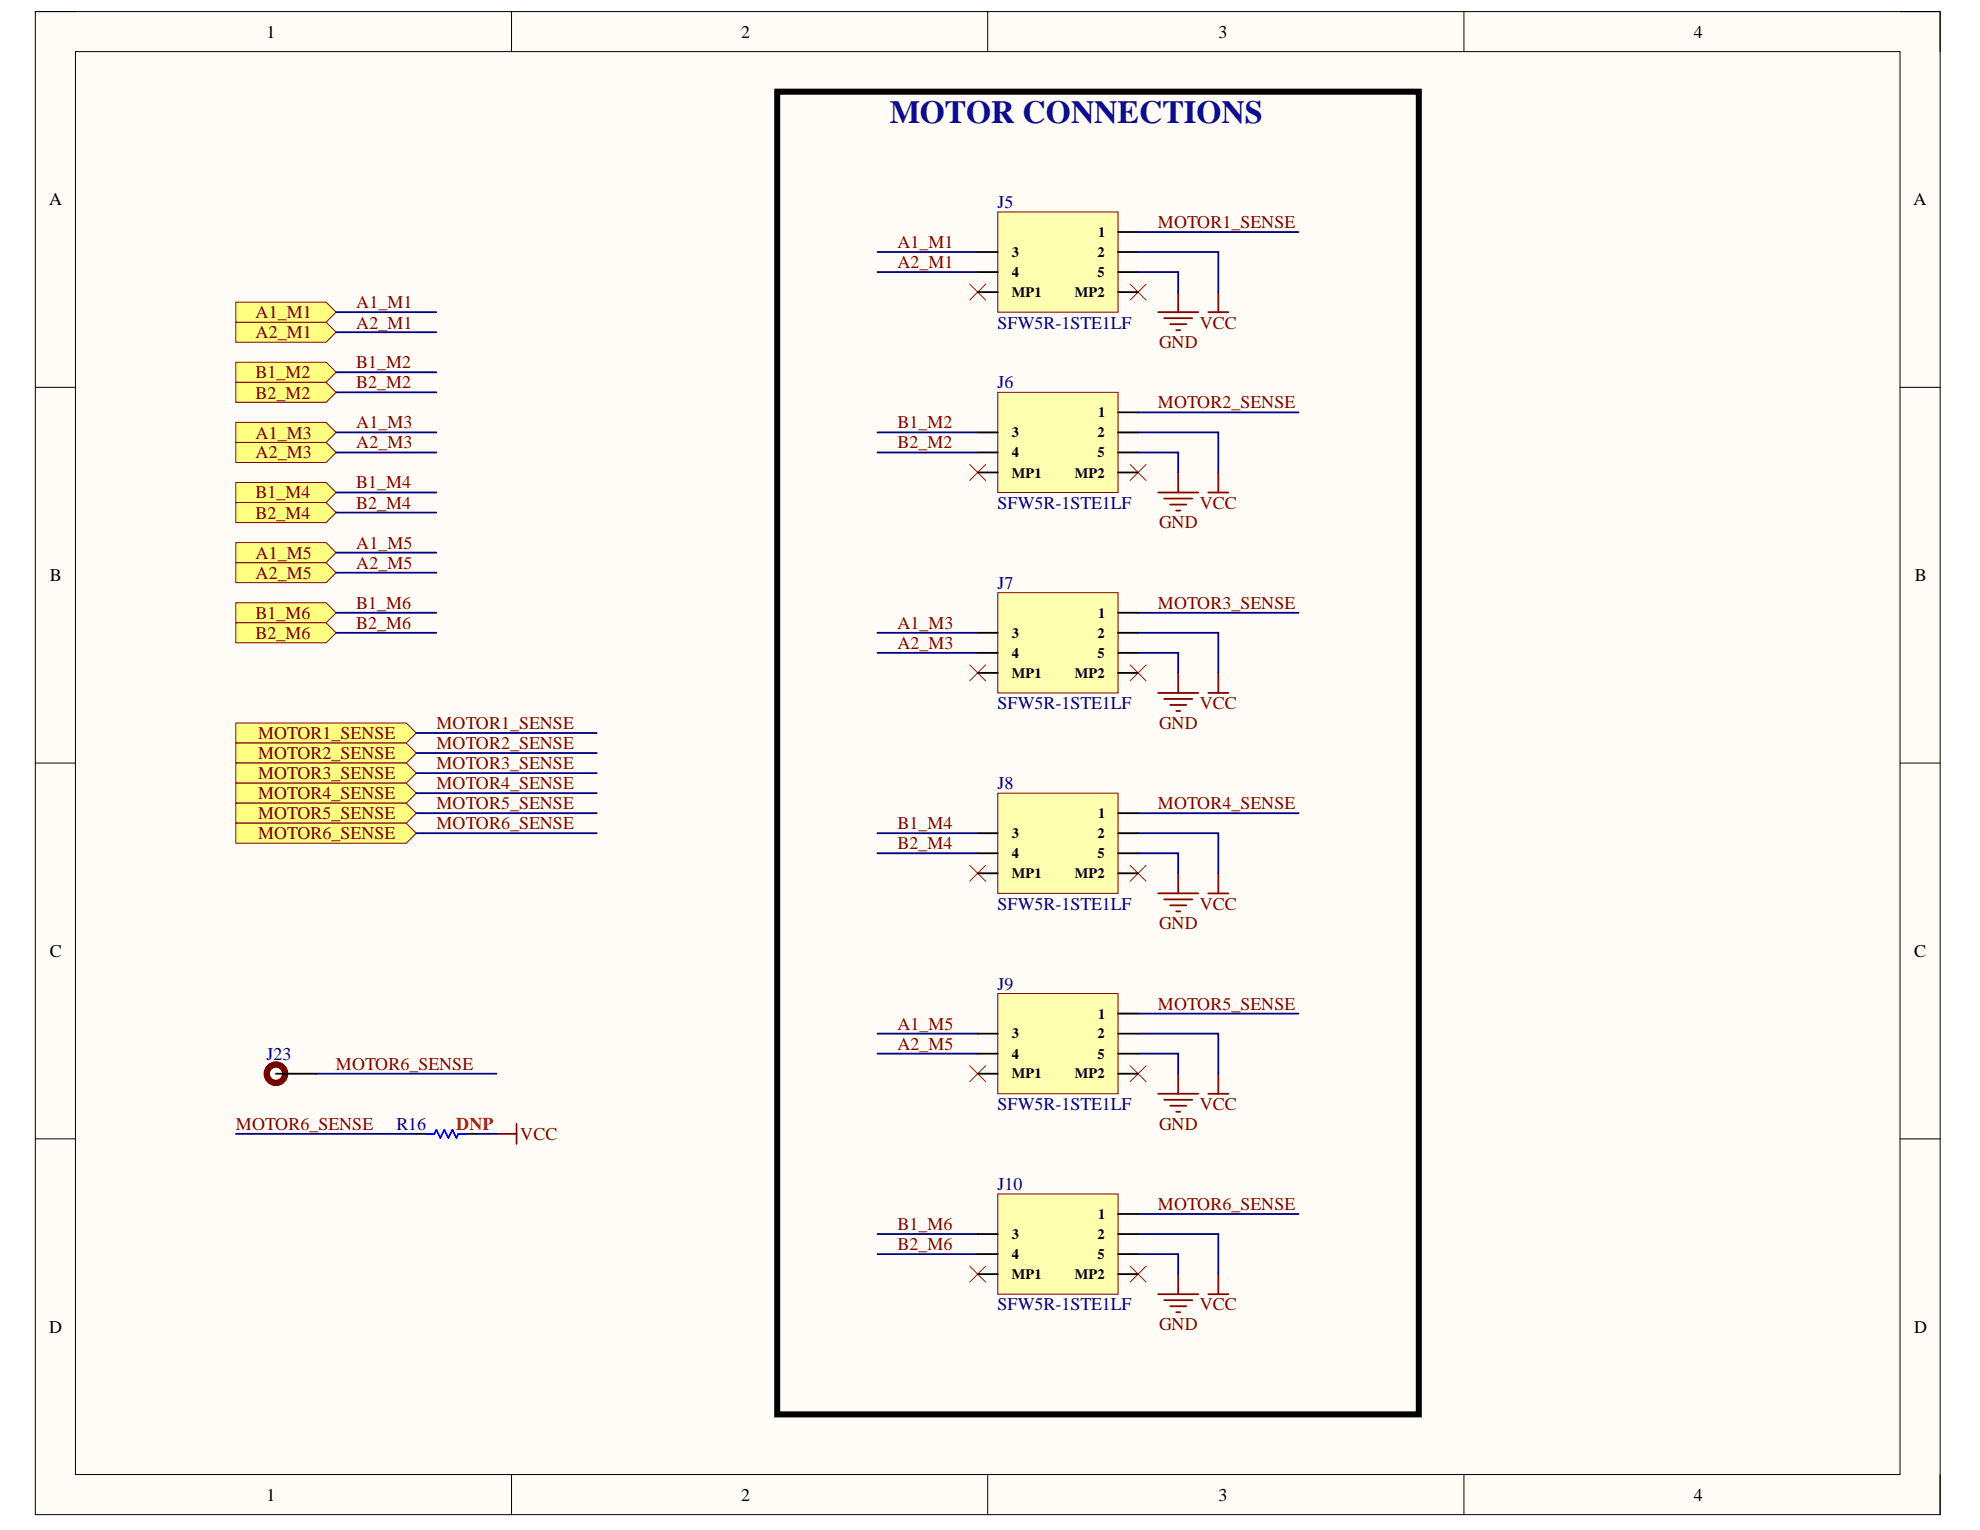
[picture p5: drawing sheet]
<svg xmlns="http://www.w3.org/2000/svg" width="279mm" height="216mm" viewBox="0 0 279 216" stroke-linecap="round" stroke-linejoin="round" font-family="sans-serif">
<path d="M5 1.6h268.8v212.1h-268.8z" fill-rule="evenodd" fill="#fffcf8"/>
<path d="M5 1.6h268.8v212.1h-268.8z" fill="none" stroke="#000" stroke-width=".14"/>
<path d="M10.6 7.3h257.5v200.8h-257.5z" fill-rule="evenodd" fill="#fffcf8"/>
<g fill="none" stroke="#000" stroke-width=".14">
<path d="M5 1.6h5.6M10.6 7.3h257.5v200.8h-257.5zM72.2 1.6v5.7M139.4 1.6v5.7M206.6 1.6v5.7M268.1 1.6h5.7v5.7M5 54.7h5.6M268.1 54.7h5.7M5 107.7h5.6M268.1 107.7h5.7M5 160.7h5.6M268.1 160.7h5.7"/>
<path d="M72.2 208.1v5.6M139.4 208.1v5.6M206.6 208.1v5.6M273.8 208.1v5.6"/>
</g>
<g fill="none" stroke="#f00" stroke-width=".14">
<path d="M136.8 40.1l2.3 2.2M139.1 40.1l-2.3 2.2M159.5 40.1l2.2 2.2M161.7 40.1l-2.2 2.2M136.8 65.5l2.3 2.3M139.1 65.5l-2.3 2.3M159.5 65.5l2.2 2.3M161.7 65.5l-2.2 2.3M136.8 93.8l2.3 2.3M139.1 93.8l-2.3 2.3M159.5 93.8l2.2 2.3M161.7 93.8l-2.2 2.3"/>
<path d="M136.8 122.1l2.3 2.3M139.1 122.1l-2.3 2.3M159.5 122.1l2.2 2.3M161.7 122.1l-2.2 2.3M136.8 150.4l2.3 2.2M139.1 150.4l-2.3 2.2M159.5 150.4l2.2 2.2M161.7 150.4l-2.2 2.2M136.8 178.7l2.3 2.2M139.1 178.7l-2.3 2.2M159.5 178.7l2.2 2.2M161.7 178.7l-2.2 2.2"/>
</g>
<g fill="none" stroke="#800000" stroke-width=".25">
<path d="M163.4 44h5.7M164.3 44.9h3.9M165.1 45.7h2.3M166 46.6h.5M166.3 41.2v2.8M170.5 44h2.8M171.9 41.2v2.8M163.4 69.5h5.7M164.3 70.3h3.9M165.1 71.2h2.3M166 72h.5M166.3 66.7v2.8"/>
<path d="M170.5 69.5h2.8M171.9 66.7v2.8M163.4 97.8h5.7M164.3 98.6h3.9M165.1 99.5h2.3M166.3 95v2.8M170.5 97.8h2.8M171.9 95v2.8M166 100.3h.5M163.4 126.1h5.7M164.3 126.9h3.9M165.1 127.8h2.3"/>
<path d="M166 128.6h.5M166.3 123.2v2.9M170.5 126.1h2.8M171.9 123.2v2.9M163.4 154.3h5.7M164.3 155.2h3.9M165.1 156h2.3M166 156.9h.5M166.3 151.5v2.8M170.5 154.3h2.8M171.9 151.5v2.8M166.3 179.8v2.8"/>
<path d="M171.9 179.8v2.8M163.4 182.6h5.7M164.3 183.5h3.9M165.1 184.3h2.3M166 185.2h.5M170.5 182.6h2.8"/>
</g>
<path d="M33.3 85.1h12.7l1.4 1.4-1.4 1.4h-12.7z" fill-rule="evenodd" fill="#ffff80"/>
<path d="M33.3 85.1h12.7l1.4 1.4-1.4 1.4h-12.7z" fill="none" stroke="#800000" stroke-width=".14"/>
<path d="M33.3 87.9h12.7l1.4 1.4-1.4 1.4h-12.7z" fill-rule="evenodd" fill="#ffff80"/>
<path d="M33.3 87.9h12.7l1.4 1.4-1.4 1.4h-12.7z" fill="none" stroke="#800000" stroke-width=".14"/>
<path d="M33.3 76.6h12.7l1.4 1.4-1.4 1.4h-12.7z" fill-rule="evenodd" fill="#ffff80"/>
<path d="M33.3 76.6h12.7l1.4 1.4-1.4 1.4h-12.7z" fill="none" stroke="#800000" stroke-width=".14"/>
<path d="M33.3 79.4h12.7l1.4 1.4-1.4 1.4h-12.7z" fill-rule="evenodd" fill="#ffff80"/>
<path d="M33.3 79.4h12.7l1.4 1.4-1.4 1.4h-12.7z" fill="none" stroke="#800000" stroke-width=".14"/>
<path d="M33.3 68.1h12.7l1.4 1.4-1.4 1.4h-12.7z" fill-rule="evenodd" fill="#ffff80"/>
<path d="M33.3 68.1h12.7l1.4 1.4-1.4 1.4h-12.7z" fill="none" stroke="#800000" stroke-width=".14"/>
<path d="M33.3 70.9h12.7l1.4 1.4-1.4 1.4h-12.7z" fill-rule="evenodd" fill="#ffff80"/>
<path d="M33.3 70.9h12.7l1.4 1.4-1.4 1.4h-12.7z" fill="none" stroke="#800000" stroke-width=".14"/>
<path d="M33.3 62.4h12.7l1.4 1.4-1.4 1.5h-12.7z" fill-rule="evenodd" fill="#ffff80"/>
<path d="M33.3 62.4h12.7l1.4 1.4-1.4 1.5h-12.7z" fill="none" stroke="#800000" stroke-width=".14"/>
<path d="M33.3 59.6h12.7l1.4 1.4-1.4 1.4h-12.7z" fill-rule="evenodd" fill="#ffff80"/>
<path d="M33.3 59.6h12.7l1.4 1.4-1.4 1.4h-12.7z" fill="none" stroke="#800000" stroke-width=".14"/>
<path d="M33.3 53.9h12.7l1.4 1.5-1.4 1.4h-12.7z" fill-rule="evenodd" fill="#ffff80"/>
<path d="M33.3 53.9h12.7l1.4 1.5-1.4 1.4h-12.7z" fill="none" stroke="#800000" stroke-width=".14"/>
<path d="M33.3 51.1h12.7l1.4 1.4-1.4 1.4h-12.7z" fill-rule="evenodd" fill="#ffff80"/>
<path d="M33.3 51.1h12.7l1.4 1.4-1.4 1.4h-12.7z" fill="none" stroke="#800000" stroke-width=".14"/>
<path d="M33.3 45.5h12.7l1.4 1.4-1.4 1.4h-12.7z" fill-rule="evenodd" fill="#ffff80"/>
<path d="M33.3 45.5h12.7l1.4 1.4-1.4 1.4h-12.7z" fill="none" stroke="#800000" stroke-width=".14"/>
<path d="M33.3 42.6h12.7l1.4 1.4-1.4 1.5h-12.7z" fill-rule="evenodd" fill="#ffff80"/>
<path d="M33.3 42.6h12.7l1.4 1.4-1.4 1.5h-12.7z" fill="none" stroke="#800000" stroke-width=".14"/>
<path d="M58.7 160h1.5M65.8 160h1.4" fill="none" stroke="#000" stroke-width=".25"/>
<path d="M60.2 160h1.1l.3-.6 .5 1.2 .6-1.2 .6 1.2 .5-1.2 .6 1.2 .3-.6h1.1" fill="none" stroke="#00f" stroke-width=".25"/>
<path d="M70.1 160h2.8M72.9 158.6v2.8" fill="none" stroke="#800000" stroke-width=".25"/>
<path d="M109.7 12.9h90.5v186.7h-90.5z" fill="none" stroke="#000" stroke-width=".85"/>
<path d="M33.3 102h24l1.4 1.4-1.4 1.5h-24z" fill-rule="evenodd" fill="#ffff80"/>
<path d="M33.3 102h24l1.4 1.4-1.4 1.5h-24z" fill="none" stroke="#800000" stroke-width=".14"/>
<path d="M33.3 104.9h24l1.4 1.4-1.4 1.4h-24z" fill-rule="evenodd" fill="#ffff80"/>
<path d="M33.3 104.9h24l1.4 1.4-1.4 1.4h-24z" fill="none" stroke="#800000" stroke-width=".14"/>
<path d="M33.3 107.7h24l1.4 1.4-1.4 1.4h-24z" fill-rule="evenodd" fill="#ffff80"/>
<path d="M33.3 107.7h24l1.4 1.4-1.4 1.4h-24z" fill="none" stroke="#800000" stroke-width=".14"/>
<path d="M33.3 110.5h24l1.4 1.4-1.4 1.4h-24z" fill-rule="evenodd" fill="#ffff80"/>
<path d="M33.3 110.5h24l1.4 1.4-1.4 1.4h-24z" fill="none" stroke="#800000" stroke-width=".14"/>
<path d="M33.3 113.3h24l1.4 1.4-1.4 1.5h-24z" fill-rule="evenodd" fill="#ffff80"/>
<path d="M33.3 113.3h24l1.4 1.4-1.4 1.5h-24z" fill="none" stroke="#800000" stroke-width=".14"/>
<path d="M33.3 116.2h24l1.4 1.4-1.4 1.4h-24z" fill-rule="evenodd" fill="#ffff80"/>
<path d="M33.3 116.2h24l1.4 1.4-1.4 1.4h-24z" fill="none" stroke="#800000" stroke-width=".14"/>
<path d="M140.8 29.9h17v14.1h-17z" fill-rule="evenodd" fill="#ffffb0"/>
<path d="M140.8 29.9h17v14.1h-17z" fill="none" stroke="#800000" stroke-width=".14"/>
<path d="M138 35.6h2.8M138 38.4h2.8M157.8 32.7h2.8M157.8 35.6h2.8M157.8 38.4h2.8M138 41.2h2.8M157.8 41.2h2.8" fill="none" stroke="#000" stroke-width=".25"/>
<g fill="none" stroke="#000080" stroke-width=".25">
<path d="M123.8 38.4h14.2M123.8 35.6h14.2M160.6 38.4h5.7v2.8M160.6 35.6h11.3v5.6M160.6 32.7h22.6M47.4 52.5h14.2M47.4 55.4h14.2M47.4 44h14.2M47.4 46.9h14.2M160.6 58.2h22.6M47.4 78h14.2M47.4 69.5h14.2"/>
<path d="M47.4 72.3h14.2M47.4 61h14.2M47.4 63.8h14.2M123.8 61h14.2M123.8 63.8h14.2M160.6 63.8h5.7v2.9M160.6 61h11.3v5.7M47.4 86.5h14.2M47.4 89.3h14.2M47.4 80.8h14.2M123.8 89.3h14.2M123.8 92.1h14.2"/>
<path d="M160.6 92.1h5.7v2.9M160.6 89.3h11.3v5.7M160.6 86.5h22.6M58.7 114.7h25.5M58.7 117.6h25.5M58.7 103.4h25.5M58.7 106.3h25.5M58.7 109.1h25.5M58.7 111.9h25.5M123.8 117.6h14.2M160.6 117.6h11.3v5.6M160.6 114.8h22.6"/>
<path d="M123.8 120.4h14.2M160.6 120.4h5.7v2.8M33.3 160h25.4M44.6 151.5h25.5M67.2 160h2.9M123.8 145.9h14.2M123.8 148.7h14.2M160.6 148.7h5.7v2.8M160.6 145.9h11.3v5.6M160.6 143h22.6M123.8 174.1h14.2M123.8 177h14.2"/>
<path d="M160.6 177h5.7v2.8M160.6 174.1h11.3v5.7M160.6 171.3h22.6"/>
</g>
<path d="M140.8 55.4h17v14.1h-17z" fill-rule="evenodd" fill="#ffffb0"/>
<path d="M140.8 55.4h17v14.1h-17z" fill="none" stroke="#800000" stroke-width=".14"/>
<path d="M157.8 58.2h2.8M138 61h2.8M138 63.8h2.8M138 66.7h2.8M157.8 61h2.8M157.8 63.8h2.8M157.8 66.7h2.8" fill="none" stroke="#000" stroke-width=".25"/>
<path d="M140.8 83.6h17v14.2h-17z" fill-rule="evenodd" fill="#ffffb0"/>
<path d="M140.8 83.6h17v14.2h-17z" fill="none" stroke="#800000" stroke-width=".14"/>
<path d="M138 89.3h2.8M138 92.1h2.8M138 95h2.8M157.8 86.5h2.8M157.8 89.3h2.8M157.8 92.1h2.8M157.8 95h2.8" fill="none" stroke="#000" stroke-width=".25"/>
<path d="M140.8 111.9h17v14.2h-17z" fill-rule="evenodd" fill="#ffffb0"/>
<path d="M140.8 111.9h17v14.2h-17z" fill="none" stroke="#800000" stroke-width=".14"/>
<path d="M138 117.6h2.8M157.8 114.7h2.8M157.8 117.6h2.8M138 120.4h2.8M138 123.2h2.8M157.8 120.4h2.8M157.8 123.2h2.8" fill="none" stroke="#000" stroke-width=".25"/>
<path d="M140.8 140.2h17v14.1h-17z" fill-rule="evenodd" fill="#ffffb0"/>
<path d="M140.8 140.2h17v14.1h-17z" fill="none" stroke="#800000" stroke-width=".14"/>
<path d="M138 145.9h2.8M138 148.7h2.8M138 151.5h2.8M157.8 143h2.8M157.8 145.9h2.8M157.8 148.7h2.8M157.8 151.5h2.8" fill="none" stroke="#000" stroke-width=".25"/>
<path d="M140.8 168.5h17v14.1h-17z" fill-rule="evenodd" fill="#ffffb0"/>
<path d="M140.8 168.5h17v14.1h-17z" fill="none" stroke="#800000" stroke-width=".14"/>
<path d="M38.9 151.5h5.7M138 174.1h2.8M138 177h2.8M138 179.8h2.8M157.8 171.3h2.8M157.8 174.1h2.8M157.8 177h2.8M157.8 179.8h2.8" fill="none" stroke="#000" stroke-width=".25"/>
<circle cx="38.9" cy="151.5" r="1.3" fill="none" stroke="#5b0f00" stroke-width=".85"/>
<text font-size="4.6" fill="#0b0b8e" x="125.5" y="17.3">MOTOR CONNECTIONS</text>
<g font-size="2.5">
<text x="37.6" y="5.3">1</text>
<text x="104.6" y="5.3">2</text>
<text x="171.9" y="5.3">3</text>
<text x="239" y="5.3">4</text>
<text x="6.9" y="29">A</text>
<text x="270" y="29">A</text>
<text x="7" y="82">B</text>
<text x="270.2" y="82">B</text>
<text x="7" y="135">C</text>
<text x="270.1" y="135">C</text>
<text x="6.9" y="188.1">D</text>
<text x="270.1" y="188.1">D</text>
<text x="37.6" y="211.8">1</text>
<text x="104.6" y="211.8">2</text>
<text x="171.9" y="211.8">3</text>
<text x="239" y="211.8">4</text>
</g>
<g font-size="2.5" fill="#000080">
<text x="140.8" y="29.4">J5</text>
<text x="140.8" y="46.4">SFW5R-1STE1LF</text>
<text x="140.8" y="54.8">J6</text>
<text x="140.8" y="71.8">SFW5R-1STE1LF</text>
<text x="140.8" y="83.1">J7</text>
<text x="140.8" y="100.1">SFW5R-1STE1LF</text>
<text x="140.8" y="111.4">J8</text>
<text x="140.8" y="128.4">SFW5R-1STE1LF</text>
<text x="140.8" y="139.7">J9</text>
<text x="37.6" y="149.6">J23</text>
<text x="55.9" y="159.4">R16</text>
<text x="140.8" y="156.6">SFW5R-1STE1LF</text>
<text x="140.8" y="168">J10</text>
<text x="140.8" y="184.9">SFW5R-1STE1LF</text>
</g>
<g font-size="2.5" fill="#800000">
<text x="126.6" y="35">A1_M1</text>
<text x="163.4" y="32.2">MOTOR1_SENSE</text>
<text x="126.6" y="37.8">A2_M1</text>
<text x="36.1" y="47.7">A2_M1</text>
<text x="36.1" y="44.9">A1_M1</text>
<text x="50.3" y="43.5">A1_M1</text>
<text x="50.3" y="46.4">A2_M1</text>
<text x="169.3" y="46.4">VCC</text>
<text x="36.1" y="53.4">B1_M2</text>
<text x="50.3" y="51.9">B1_M2</text>
<text x="163.6" y="49.1">GND</text>
<text x="36.1" y="56.2">B2_M2</text>
<text x="50.3" y="54.8">B2_M2</text>
<text x="163.4" y="57.6">MOTOR2_SENSE</text>
<text x="36.1" y="64.7">A2_M3</text>
<text x="36.1" y="61.9">A1_M3</text>
<text x="50.3" y="60.5">A1_M3</text>
<text x="50.3" y="63.3">A2_M3</text>
<text x="126.6" y="60.5">B1_M2</text>
<text x="126.6" y="63.3">B2_M2</text>
<text x="36.1" y="70.3">B1_M4</text>
<text x="50.3" y="68.9">B1_M4</text>
<text x="50.3" y="71.8">B2_M4</text>
<text x="169.3" y="71.8">VCC</text>
<text x="36.1" y="73.2">B2_M4</text>
<text x="50.3" y="77.4">A1_M5</text>
<text x="163.6" y="74.6">GND</text>
<text x="36.1" y="78.9">A1_M5</text>
<text x="36.1" y="81.7">A2_M5</text>
<text x="50.3" y="80.2">A2_M5</text>
<text x="36.1" y="87.3">B1_M6</text>
<text x="50.3" y="85.9">B1_M6</text>
<text x="50.3" y="88.8">B2_M6</text>
<text x="126.6" y="88.8">A1_M3</text>
<text x="163.4" y="85.9">MOTOR3_SENSE</text>
<text x="36.1" y="90.2">B2_M6</text>
<text x="126.6" y="91.5">A2_M3</text>
<text x="169.3" y="100.1">VCC</text>
<text x="36.4" y="104.3">MOTOR1_SENSE</text>
<text x="36.4" y="107.2">MOTOR2_SENSE</text>
<text x="61.6" y="102.9">MOTOR1_SENSE</text>
<text x="61.6" y="105.7">MOTOR2_SENSE</text>
<text x="163.6" y="102.9">GND</text>
<text x="36.4" y="109.9">MOTOR3_SENSE</text>
<text x="36.4" y="112.7">MOTOR4_SENSE</text>
<text x="61.6" y="108.5">MOTOR3_SENSE</text>
<text x="61.6" y="111.4">MOTOR4_SENSE</text>
<text x="36.4" y="115.6">MOTOR5_SENSE</text>
<text x="36.4" y="118.4">MOTOR6_SENSE</text>
<text x="61.6" y="114.2">MOTOR5_SENSE</text>
<text x="61.6" y="117">MOTOR6_SENSE</text>
<text x="126.6" y="117">B1_M4</text>
<text x="126.6" y="119.8">B2_M4</text>
<text x="163.4" y="114.2">MOTOR4_SENSE</text>
<text x="163.6" y="131.1">GND</text>
<text x="169.3" y="128.4">VCC</text>
<text x="163.4" y="142.5">MOTOR5_SENSE</text>
<text x="126.6" y="145.3">A1_M5</text>
<text x="126.6" y="148.1">A2_M5</text>
<text x="47.4" y="151">MOTOR6_SENSE</text>
<text x="33.3" y="159.4">MOTOR6_SENSE</text>
<text x="73.4" y="160.9">VCC</text>
<text x="163.6" y="159.4">GND</text>
<text x="169.3" y="156.6">VCC</text>
<text x="126.6" y="173.6">B1_M6</text>
<text x="163.4" y="170.8">MOTOR6_SENSE</text>
<text x="126.6" y="176.4">B2_M6</text>
<text x="169.3" y="184.9">VCC</text>
<text x="163.6" y="187.7">GND</text>
</g>
<text font-size="2.5" fill="#f00" x="64.4" y="159.4">DNP</text>
<g font-size="2">
<text x="154.9" y="33.4">1</text>
<text x="142.8" y="36.2">3</text>
<text x="142.8" y="39.1">4</text>
<text x="142.8" y="41.9">MP1</text>
<text x="151.7" y="41.9">MP2</text>
<text x="154.9" y="36.2">2</text>
<text x="154.9" y="39.1">5</text>
<text x="154.9" y="58.9">1</text>
<text x="142.8" y="61.7">3</text>
<text x="142.8" y="64.5">4</text>
<text x="154.9" y="61.7">2</text>
<text x="154.9" y="64.5">5</text>
<text x="142.8" y="67.4">MP1</text>
<text x="151.7" y="67.4">MP2</text>
<text x="154.9" y="87.1">1</text>
<text x="142.8" y="90">3</text>
<text x="142.8" y="92.8">4</text>
<text x="142.8" y="95.7">MP1</text>
<text x="151.7" y="95.7">MP2</text>
<text x="154.9" y="90">2</text>
<text x="154.9" y="92.8">5</text>
<text x="142.8" y="118.2">3</text>
<text x="154.9" y="118.2">2</text>
<text x="154.9" y="115.4">1</text>
<text x="142.8" y="121.1">4</text>
<text x="142.8" y="123.9">MP1</text>
<text x="151.7" y="123.9">MP2</text>
<text x="154.9" y="121.1">5</text>
<text x="154.9" y="143.7">1</text>
<text x="142.8" y="146.5">3</text>
<text x="142.8" y="149.4">4</text>
<text x="154.9" y="146.5">2</text>
<text x="154.9" y="149.4">5</text>
<text x="142.8" y="152.2">MP1</text>
<text x="151.7" y="152.2">MP2</text>
<text x="154.9" y="172">1</text>
<text x="142.8" y="174.8">3</text>
<text x="142.8" y="177.7">4</text>
<text x="154.9" y="174.8">2</text>
<text x="154.9" y="177.7">5</text>
<text x="142.8" y="180.5">MP1</text>
<text x="151.7" y="180.5">MP2</text>
</g>
</svg>
